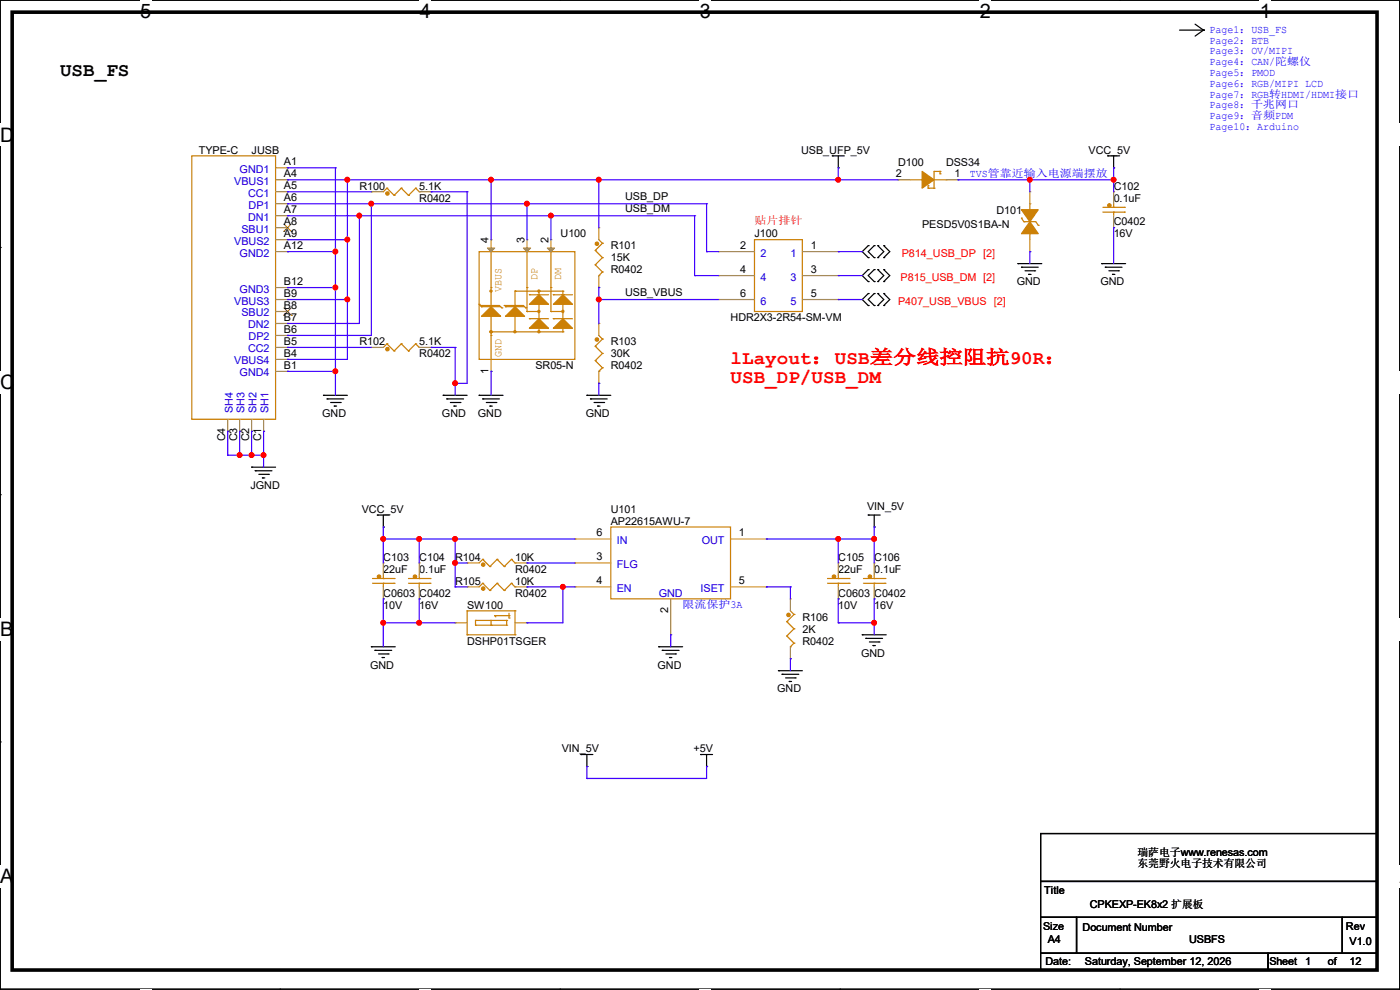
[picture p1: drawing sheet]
<svg xmlns="http://www.w3.org/2000/svg" width="297mm" height="210mm" viewBox="0 0 297 210" stroke-linecap="round" stroke-linejoin="round" font-family="sans-serif">
<path d="M0 0h297v209.8h-297z" fill="none" stroke="#000" stroke-width=".25"/>
<g fill="#fff">
<path d="M29.7 0h2.4v4.8h-2.4z"/>
<path d="M29.7 209.8h2.4v.2h-2.4z"/>
</g>
<path d="M59.4 0h.1M59.4 209.8h.1" fill="none" stroke="#000" stroke-width=".25"/>
<g fill="#fff">
<path d="M89.1 0h2.3v4.8h-2.3z"/>
<path d="M89.1 209.8h2.3v.2h-2.3z"/>
</g>
<path d="M118.8 0h.1M118.8 209.8h.1" fill="none" stroke="#000" stroke-width=".25"/>
<g fill="#fff">
<path d="M148.5 0h2.3v4.8h-2.3z"/>
<path d="M148.5 209.8h2.3v.2h-2.3z"/>
</g>
<path d="M178.2 0h.1M178.2 209.8h.1" fill="none" stroke="#000" stroke-width=".25"/>
<g fill="#fff">
<path d="M207.9 0h2.3v4.8h-2.3z"/>
<path d="M207.9 209.8h2.3v.2h-2.3z"/>
</g>
<path d="M237.6 0h.1M237.6 209.8h.1" fill="none" stroke="#000" stroke-width=".25"/>
<g fill="#fff">
<path d="M267.3 0h2.3v4.8h-2.3z"/>
<path d="M267.3 209.8h2.3v.2h-2.3z"/>
<path d="M0 26.2h3.1v4.8h-3.1z"/>
<path d="M297 26.2v4.8z"/>
<path d="M0 78.7h3.1v4.7h-3.1z"/>
<path d="M297 78.7v4.7z"/>
</g>
<path d="M0 52.5h.1M297 52.5h.1" fill="none" stroke="#000" stroke-width=".25"/>
<g fill="#fff">
<path d="M0 131.1h2.9v4.8h-2.9z"/>
<path d="M297 131.1v4.8z"/>
</g>
<path d="M0 104.9h.1M297 104.9h.1" fill="none" stroke="#000" stroke-width=".25"/>
<g fill="#fff">
<path d="M0 183.6h2.9v4.7h-2.9z"/>
<path d="M296.9 183.6h.1v4.7h-.1z"/>
</g>
<g fill="none" stroke="#000" stroke-width=".25">
<path d="M250.2 6.4h5.1M253.5 5.1l1.8 1.3M255.3 6.4h.1M255.3 6.4l-1.8 1.3M176.6 33.1h.1M176.6 33.1h2.5M177.8 35.6h.1M177.8 33.1v2.5M235 33.1h.1M235 33.1h2.5M236.3 35.6h.1M236.3 33.1v2.5"/>
<path d="M184.2 52.1h.1M184.2 54.7h.1M184.2 57.2h.1M184.2 59.7h.1M184.2 52.1l-1.3 1.3 1.3 1.3M184.2 57.2l-1.3 1.3 1.3 1.2M185.5 54.7h.1M185.5 52.1h.1M185.5 59.7h.1M185.5 57.2h.1M185.5 52.1l-1.3 1.3 1.3 1.3M185.5 57.2l-1.3 1.3 1.3 1.2"/>
<path d="M186.2 54.7h.1M186.2 52.1h.1M186.2 59.7h.1M186.2 57.2h.1M186.2 52.1l1.3 1.3-1.3 1.3M186.2 57.2l1.3 1.3-1.3 1.2M187.5 52.1h.1M187.5 54.7h.1M187.5 57.2h.1M187.5 59.7h.1M187.5 52.1l1.3 1.3-1.3 1.3M187.5 57.2l1.3 1.3-1.3 1.2"/>
<path d="M215.9 55.9h.1M215.9 55.9h5.1M216.7 56.7h.1M216.7 56.7h3.6M217.5 57.4h2M218.2 58.2h.1M218.2 58.2h.5M219.5 57.4h.1M233.7 55.9h.1M233.7 55.9h5.1M234.5 56.7h.1M234.5 56.7h3.5"/>
<path d="M235.2 57.4h2.1M236 58.2h.1M236 58.2h.5M237.3 57.4h.1M184.2 62.3h.1M184.2 64.8h.1M184.2 62.3l-1.3 1.2 1.3 1.3M185.5 64.8h.1M185.5 62.3h.1M185.5 62.3l-1.3 1.2 1.3 1.3M186.2 64.8h.1M186.2 62.3h.1"/>
<path d="M186.2 62.3l1.3 1.2-1.3 1.3M187.5 62.3h.1M187.5 64.8h.1M187.5 62.3l1.3 1.2-1.3 1.3M53.4 99.1h.1M53.4 99.1h5.1M54.1 99.9h.1M54.1 99.9h3.6M68.6 83.9h.1M68.6 83.9h5.1M69.4 84.6h.1M69.4 84.6h3.5"/>
<path d="M70.1 85.4h2.1M70.9 86.1h.1M70.9 86.1h.5M72.2 85.4h.1M94 83.9h.1M94 83.9h5.1M94.8 84.6h.1M94.8 84.6h3.5M95.5 85.4h2.1M96.3 86.1h.1M96.3 86.1h.5M97.6 85.4h.1"/>
<path d="M101.6 83.9h.1M101.6 83.9h5.1M102.4 84.6h.1M102.4 84.6h3.6M103.2 85.4h2M103.9 86.1h.1M103.9 86.1h.5M105.2 85.4h.1M124.5 83.9h.1M124.5 83.9h5.1M125.3 84.6h.1M125.3 84.6h3.5"/>
<path d="M126 85.4h2.1M126.8 86.1h.1M126.8 86.1h.5M128.1 85.4h.1M54.9 100.6h2M55.7 101.4h.1M55.7 101.4h.5M56.9 100.6h.1M80.1 109.3h.1M80.1 109.3h2.5M81.3 111.8h.1M81.3 109.3v2.5"/>
<path d="M184.2 109.3h.1M184.2 109.3h2.5M185.5 111.8h.1M185.5 109.3v2.5M78.8 137.2h.1M78.8 137.2h5.1M79.5 138h.1M79.5 138h3.6M80.3 138.7h2M81.1 139.5h.1M81.1 139.5h.5M82.3 138.7h.1"/>
<path d="M139.7 137.2h.1M139.7 137.2h5.1M140.5 138h.1M140.5 138h3.6M141.3 138.7h2M142 139.5h.1M142 139.5h.5M143.3 138.7h.1M182.9 134.7h.1M182.9 134.7h5.1M183.7 135.4h.1M183.7 135.4h3.5"/>
<path d="M184.4 136.2h2.1M185.2 136.9h.1M185.2 136.9h.5M186.5 136.2h.1M0 157.4h.1M165.1 142.3h.1M165.1 142.3h5.1M165.9 143h.1M165.9 143h3.6M166.7 143.8h2M167.4 144.6h.1M167.4 144.6h.5"/>
<path d="M168.7 143.8h.1M297 157.4h.1M123.2 160.1h.1M123.2 160.1h2.6M124.5 162.6h.1M124.5 160.1v2.5M148.6 160.1h.1M148.6 160.1h2.6M149.9 162.6h.1M149.9 160.1v2.5M220.8 176.8h71.3v10.2h-71.3zM220.8 187h71.3v7.6h-71.3z"/>
<path d="M220.8 194.6h7.6v7.6h-7.6zM228.4 194.6h56.4v7.6h-56.4zM284.8 194.6h7.3v7.6h-7.3zM220.8 202.2h48.2v3.6h-48.2zM269 202.2h23.1v3.6h-23.1z"/>
</g>
<path d="M2.6 2.6h289.5v203.2h-289.5z" fill="none" stroke="#000" stroke-width=".76"/>
<g fill="none" stroke="#cc8006" stroke-width=".25">
<path d="M40.7 33.1h17.8v55.8h-17.8zM82.1 39.9h.1M82.1 39.9l-.8 .8M82.1 39.9l1.5 1.5M85.1 39.9h.1M85.1 39.9l-1.5 1.5M85.1 39.9l1.6 1.5M88.2 39.9h.1M88.2 39.9l-1.5 1.5M88.2 39.9l.7 .8M193.1 38.1h2.5M195.6 38.1h.1"/>
<path d="M196.9 39.9h.1M196.9 39.4h.1M196.9 39.9h1.3M196.9 39.4v.5M198.2 39.9h.1M198.2 38.1h2.5M199.4 36.4h.1M199.4 36.9h.1M199.4 36.4h-1.2v3.5M199.4 36.4v.5M200.7 38.1h.1M83.6 41.4h.1"/>
<path d="M86.7 41.4h.1M88.9 40.7h.1M101.6 53.4h20.4v22.8h-20.4zM104.2 53.4h.1M104.2 53.4v11.7M111.8 53.4h.1M111.8 53.4v12.7M116.9 53.4h.1M116.9 53.4v12.7M126.3 53.1h.1M126.3 56.2h.1M126.3 53.1l1.5 1.6"/>
<path d="M126.3 56.2l1.5 1.5M127 58.5h.1M127 50.8l.8 .8M127.8 51.6h.1M127.8 54.7h.1M127.8 57.7h.1M127.8 51.6l-1.5 1.5M127.8 54.7l-1.5 1.5M127.8 57.7l-.8 .8M160.1 50.8h10.1v15.3h-10.1zM216.7 46.3h.1M216.7 46.3l.5 .7"/>
<path d="M217.2 47h.1M217.2 47h2.6l.5 .8M218.5 43.2h.1M218.5 49.6h.1M218.5 43.2v1.3M218.5 49.6v1.2M220.3 47.8h.1M234 45h4.5M234 44h4.5M236.3 45h.1M236.3 44h.1M236.3 43.2v.8"/>
<path d="M236.3 45v.8M238.5 45h.1M238.5 44h.1M82.1 72.9h.1M82.1 72.9l-.8 .8M82.1 72.9l1.5 1.6M83.6 74.5h.1M85.1 72.9h.1M85.1 72.9l-1.5 1.6M85.1 72.9l1.6 1.6M86.7 74.5h.1M88.2 72.9h.1"/>
<path d="M88.2 72.9l-1.5 1.6M88.2 72.9l.7 .8M88.9 73.7h.1M101.6 64.6h.1M101.6 64.6l.6 .5M101.9 64.8h.1M101.9 64.8h4.1l.5 .5M102.2 65.1h.1M102.2 65.1h4M104.2 70.4h.1M104.2 61h.1M104.2 67.1h.1"/>
<path d="M104.2 71.2h.1M104.2 67.1v9.1M104.2 70.4h15.2M106.5 65.3h.1M107 64.8h.1M107 64.8h4l.5 .5M107.2 65.1h.1M107.2 65.1h4.1M109.3 67.1h.1M109.3 61.8h.1M109.3 61.8v3.3M109.3 67.1v3"/>
<path d="M109.3 61.8h10.1M111.5 65.3h.1M111.8 66.1h.1M111.8 61h.1M111.8 66.1h2.5M112.3 62.5h.1M112.3 67.6h.1M112.3 62.5h4.1M112.3 67.6h4.1M114.3 61.8h.1M114.3 70.4h.1M114.3 64.6h.1"/>
<path d="M114.3 61.8v.7M114.3 64.6v3M114.3 69.6v.8M116.9 66.1h.1M116.9 61h.1M116.9 66.1h2.5M117.4 62.5h.1M117.4 67.6h.1M117.4 62.5h4.1M117.4 67.6h4.1M119.4 61.8h.1M119.4 70.4h.1"/>
<path d="M119.4 64.6h.1M119.4 61.8v.7M119.4 64.6v3M119.4 69.6v.8M126.3 73.4h.1M126.3 76.5h.1M126.3 73.4l1.5 1.6M126.3 76.5l1.5 1.5M127 78.8h.1M127 71.2l.8 .7M127.8 71.9h.1M127.8 75h.1"/>
<path d="M127.8 78h.1M127.8 71.9l-1.5 1.5M127.8 75l-1.5 1.5M127.8 78l-.8 .8M102.4 118.7h.1M102.4 118.7l-.8 .7M102.4 118.7l1.5 1.5M105.5 118.7h.1M105.5 118.7l-1.6 1.5M105.5 118.7l1.5 1.5M108.5 118.7h.1M108.5 118.7l-1.5 1.5"/>
<path d="M108.5 118.7l.8 .7M109.3 119.4h.1M129.6 111.8h25.4v15.2h-25.4zM79 123.7h4.6M79 122.7h4.6M81.3 123.7h.1M81.3 122.7h.1M81.3 122v.7M81.3 123.7v.8M83.6 123.7h.1M83.6 122.7h.1M86.7 123.7h4.5"/>
<path d="M86.7 122.7h4.5M88.9 123.7h.1M88.9 122.7h.1M88.9 122v.7M88.9 123.7v.8M91.2 123.7h.1M91.2 122.7h.1M99.1 134.7h.1M99.1 129.6h.1M99.1 129.6v5.1M99.1 134.7h10.2M99.1 129.6h10.2"/>
<path d="M100.9 132.6h.1M100.9 131.6h.1M100.9 131.6h6.6M100.9 132.6h6.6M100.9 131.6v1M102.4 123.7h.1M102.4 123.7l-.8 .8M102.4 123.7l1.5 1.6M103.9 125.3h.1M103.9 120.2h.1M104.2 132.6h.1M104.2 131.6v1"/>
<path d="M104.9 130.6h.1M104.9 130.6l.3 .3M104.9 130.6h3.1M105.5 123.7h.1M105.5 123.7l-1.6 1.6M105.5 123.7l1.5 1.6M107 125.3h.1M107 120.2h.1M107.5 131.6h.1M107.5 132.6h.1M107.5 131.6v1M108 130.6h.1"/>
<path d="M108 131.1h.1M108 130.1v1M108.5 123.7h.1M108.5 123.7l-1.5 1.6M108.5 123.7l.8 .8M109.3 124.5h.1M109.3 134.7h.1M109.3 129.6h.1M109.3 129.6v5.1M166.9 131.9h.1M166.9 134.9h.1M166.9 131.9l1.5 1.5"/>
<path d="M166.9 134.9l1.5 1.5M167.7 137.2h.1M167.7 129.6l.7 .7M168.4 130.3h.1M168.4 133.4h.1M168.4 136.4h.1M168.4 130.3l-1.5 1.6M168.4 133.4l-1.5 1.5M168.4 136.4l-.7 .8M175.6 123.7h4.5M175.6 122.7h4.5M177.8 123.7h.1"/>
<path d="M177.8 122.7h.1M177.8 122v.7M177.8 123.7v.8M180.1 123.7h.1M180.1 122.7h.1M183.2 123.7h4.5M183.2 122.7h4.5M185.5 123.7h.1M185.5 122.7h.1M185.5 122v.7M185.5 123.7v.8M187.7 123.7h.1"/>
<path d="M187.7 122.7h.1"/>
</g>
<g fill="#cc8006" stroke="#cc8006" stroke-width=".25">
<path d="M119.4 67.6l2.1 2h-4.1z"/>
<path d="M114.3 67.6l2.1 2h-4.1z"/>
<path d="M114.3 62.5l2.1 2.1h-4.1z"/>
<path d="M119.4 62.5l2.1 2.1h-4.1z"/>
<path d="M102.2 67.1l2-2 2 2z"/>
<path d="M109.3 65.1l2 2h-4.1z"/>
<path d="M195.6 36.4l2.6 1.7-2.6 1.8z" fill-rule="evenodd"/>
<path d="M218.5 47l1.8 2.6h-3.6z" fill-rule="evenodd"/>
<path d="M216.7 44.5h3.6l-1.8 2.5z" fill-rule="evenodd"/>
<circle cx="102.5" cy="124.9" r=".36"/>
<circle cx="167.3" cy="130.5" r=".36"/>
<circle cx="82.2" cy="41" r=".36"/>
<circle cx="102.5" cy="119.8" r=".36"/>
<circle cx="235.4" cy="43.6" r=".36"/>
<circle cx="80.4" cy="122.3" r=".36"/>
<circle cx="126.6" cy="51.7" r=".36"/>
<circle cx="88" cy="122.3" r=".36"/>
<circle cx="176.9" cy="122.3" r=".36"/>
<circle cx="126.6" cy="72" r=".36"/>
<circle cx="82.2" cy="74.1" r=".36"/>
<circle cx="184.6" cy="122.3" r=".36"/>
<circle cx="114.3" cy="61.7" r=".23"/>
<circle cx="104.2" cy="61.7" r=".23"/>
<circle cx="114.3" cy="70.4" r=".23"/>
<circle cx="109.2" cy="70.4" r=".23"/>
<circle cx="104.2" cy="70.4" r=".23"/>
<circle cx="119.4" cy="66.1" r=".23"/>
<circle cx="114.3" cy="66.1" r=".23"/>
</g>
<g fill="none" stroke="#a84" stroke-width=".25">
<path d="M58.5 38.1h2.5M58.5 35.6h2.5M61 35.6h.1M61 38.1h.1M190.5 38.1h.1M190.5 38.1h2.6M200.7 38.1h2.5M203.2 38.1h.1M58.5 40.7h2.5M58.5 43.2h2.5M58.5 45.8h2.5M58.5 48.3h2.5"/>
<path d="M58.5 50.8h2.5M58.5 53.4h2.5M61 40.7h.1M61 43.2h.1M61 45.8h.1M61 48.3h.1M61 50.8h.1M61 53.4h.1M78.8 40.7h.1M78.8 40.7h2.5M88.9 40.7h2.6M91.5 40.7h.1"/>
<path d="M104.2 50.8h.1M104.2 50.8v2.6M111.8 50.8h.1M111.8 50.8v2.6M116.9 50.8h.1M116.9 50.8v2.6M127 48.3h.1M127 48.3v2.5M127 58.5v2.5M152.4 53.4h.1M152.4 58.5h.1M152.4 53.4h7.7"/>
<path d="M152.4 58.5h7.7M170.2 53.4h7.6M170.2 58.5h7.6M177.8 53.4h.1M177.8 58.5h.1M218.5 53.4h.1M218.5 40.7h.1M218.5 40.7v2.5M218.5 50.8v2.6M236.3 40.7h.1M236.3 48.3h.1M236.3 40.7v2.5"/>
<path d="M236.3 45.8v2.5M58.5 61h2.5M58.5 63.5h2.5M58.5 66.1h2.5M58.5 68.6h2.5M58.5 71.2h2.5M58.5 73.7h2.5M58.5 76.2h2.5M58.5 78.8h2.5M61 61h.1M61 63.5h.1M61 66.1h.1"/>
<path d="M61 68.6h.1M61 71.2h.1M61 73.7h.1M61 76.2h.1M61 78.8h.1M78.8 73.7h.1M78.8 73.7h2.5M88.9 73.7h2.6M91.5 73.7h.1M104.2 78.8h.1M104.2 76.2v2.6M127 61h.1"/>
<path d="M127 68.6h.1M127 68.6v2.6M127 78.8v2.5M152.4 63.5h.1M152.4 63.5h7.7M170.2 63.5h7.6M177.8 63.5h.1M48.3 91.5h.1M48.3 88.9v2.6M50.8 91.5h.1M50.8 88.9v2.6M53.4 91.5h.1"/>
<path d="M53.4 88.9v2.6M55.9 91.5h.1M55.9 88.9v2.6M127 81.3h.1M81.3 119.4h.1M81.3 119.4v2.6M88.9 119.4h.1M88.9 119.4v2.6M99.1 119.4h.1M99.1 119.4h2.5M109.3 119.4h2.5M111.8 119.4h.1"/>
<path d="M122 119.4h.1M122 114.3h.1M122 114.3h7.6M122 119.4h7.6M155 114.3h7.6M162.6 114.3h.1M177.8 119.4h.1M177.8 119.4v2.6M185.5 119.4h.1M185.5 119.4v2.6M81.3 127h.1M81.3 124.5v2.5"/>
<path d="M88.9 127h.1M88.9 124.5v2.5M96.6 132.1h.1M96.6 132.1h2.5M99.1 124.5h.1M99.1 124.5h2.5M109.3 124.5h2.5M109.3 132.1h2.5M111.8 124.5h.1M111.8 132.1h.1M122 124.5h.1M122 124.5h7.6"/>
<path d="M142.3 134.7h.1M142.3 127v7.7M155 124.5h7.6M162.6 124.5h.1M167.7 127h.1M167.7 139.7h.1M167.7 127v2.6M167.7 137.2v2.5M177.8 127h.1M177.8 124.5v2.5M185.5 127h.1M185.5 124.5v2.5"/>
</g>
<path d="M60.2 49.1h.1M60.2 47.5l1.6 1.6M61.8 47.5l-1.6 1.6M61.8 49.1h.1M60.2 66.9h.1M60.2 65.3l1.6 1.6M61.8 65.3l-1.6 1.6M61.8 66.9h.1" fill="none" stroke="#804000" stroke-width=".21"/>
<g fill="#a84" stroke="#a84" stroke-width=".25">
<path d="M116.1 52.6h1.5l-.7 .8z"/>
<path d="M111 52.6h1.6l-.8 .8z"/>
<path d="M103.4 52.6h1.5l-.7 .8z"/>
</g>
<g fill="none" stroke="#4200ff" stroke-width=".25">
<path d="M61 38.1h.1M61 35.6h.1M61 38.1h129.5M61 35.6h10.2M71.2 35.6h.1M71.2 35.6v48.3M73.7 38.1h.1M73.7 38.1v38.1h-12.7M104.2 38.1h.1M104.2 38.1v12.7M127 38.1h.1M127 38.1v10.2"/>
<path d="M177.8 35.6h.1M177.8 38.1h.1M177.8 35.6v2.5M203.2 38.1h.1M203.2 38.1h33.1M218.5 38.1h.1M218.5 38.1v2.6M236.3 35.6h.1M236.3 38.1h.1M236.3 35.6v5.1M61 50.8h.1M61 53.4h.1"/>
<path d="M61 40.7h.1M61 43.2h.1M61 45.8h.1M61 50.8h12.7M61 53.4h10.2M61 40.7h17.8M61 43.2h88.9M61 45.8h86.4M71.2 53.4h.1M73.7 50.8h.1M76.2 45.8h.1M76.2 45.8v22.8h-15.2"/>
<path d="M78.8 43.2h.1M78.8 43.2v28h-17.8M91.5 40.7h.1M91.5 40.7h7.6M99.1 40.7h.1M99.1 40.7v40.6h-2.5M111.8 43.2h.1M111.8 43.2v7.6M116.9 45.8h.1M116.9 45.8v5M147.4 45.8h.1M147.4 58.5h.1"/>
<path d="M147.4 45.8v12.7M147.4 58.5h5M149.9 43.2h.1M149.9 53.4h.1M149.9 53.4h2.5M149.9 43.2v10.2M177.8 58.5h.1M177.8 53.4h.1M177.8 53.4h5.1M177.8 58.5h5.1M218.5 53.4h.1M218.5 53.4v2.5"/>
<path d="M236.3 48.3h.1M236.3 48.3v7.6M61 63.5h.1M61 76.2h.1M61 61h.1M61 78.8h.1M61 73.7h.1M61 68.6h.1M61 71.2h.1M61 63.5h12.7M61 61h10.2M61 78.8h10.2"/>
<path d="M61 73.7h17.8M71.2 61h.1M71.2 78.8h.1M73.7 63.5h.1M91.5 73.7h.1M91.5 73.7h5.1M96.6 73.7h.1M96.6 73.7v10.2M104.2 78.8h.1M104.2 78.8v5.1M127 63.5h.1M127 61h.1"/>
<path d="M127 63.5h25.4M127 61v7.6M177.8 63.5h.1M177.8 63.5h5.1M48.3 96.6h.1M48.3 91.5h.1M48.3 96.6h7.6M48.3 91.5v5.1M50.8 96.6h.1M50.8 91.5h.1M50.8 91.5v5.1M53.4 96.6h.1"/>
<path d="M53.4 91.5h.1M53.4 91.5v5.1M55.9 91.5h.1M55.9 96.6h.1M55.9 91.5v7.6M96.6 81.3h.1M127 81.3h.1M127 81.3v2.6M81.3 111.8h.1M81.3 114.3h.1M81.3 111.8v7.6M81.3 114.3h40.7"/>
<path d="M88.9 114.3h.1M88.9 114.3v5.1M96.6 119.4h.1M96.6 114.3h.1M96.6 114.3v10.2M96.6 119.4h2.5M111.8 119.4h.1M111.8 119.4h10.2M162.6 114.3h.1M162.6 114.3h22.9M177.8 114.3h.1M177.8 114.3v5.1"/>
<path d="M185.5 114.3h.1M185.5 111.8h.1M185.5 111.8v7.6M81.3 127h.1M81.3 132.1h.1M81.3 127v10.2M81.3 132.1h15.3M88.9 127h.1M88.9 132.1h.1M88.9 127v5.1M96.6 124.5h.1M96.6 124.5h2.5"/>
<path d="M111.8 124.5h.1M111.8 132.1h.1M111.8 124.5h10.2M119.4 124.5h.1M119.4 124.5v7.6h-7.6M142.3 134.7h.1M142.3 134.7v2.5M162.6 124.5h.1M162.6 124.5h5.1M167.7 124.5h.1M167.7 139.7h.1M167.7 124.5v2.5"/>
<path d="M167.7 139.7v2.6M177.8 127h.1M177.8 132.1h.1M177.8 127v5.1M177.8 132.1h7.7M185.5 127h.1M185.5 132.1h.1M185.5 127v7.7M124.5 162.6h.1M124.5 165.1h.1M124.5 162.6v2.5M149.9 162.6h.1"/>
<path d="M149.9 162.6v2.5h-25.4"/>
</g>
<g fill="#f00" stroke="#f00" stroke-width=".25">
<circle cx="96.5" cy="119.4" r=".49"/>
<circle cx="88.9" cy="132.1" r=".49"/>
<circle cx="81.3" cy="132.1" r=".49"/>
<circle cx="81.3" cy="114.3" r=".49"/>
<circle cx="88.9" cy="114.3" r=".49"/>
<circle cx="96.5" cy="114.3" r=".49"/>
<circle cx="185.4" cy="132.1" r=".49"/>
<circle cx="185.4" cy="114.3" r=".49"/>
<circle cx="177.8" cy="114.3" r=".49"/>
<circle cx="218.5" cy="38.1" r=".49"/>
<circle cx="236.2" cy="38.1" r=".49"/>
<circle cx="55.9" cy="96.5" r=".49"/>
<circle cx="53.4" cy="96.5" r=".49"/>
<circle cx="50.8" cy="96.5" r=".49"/>
<circle cx="73.7" cy="63.5" r=".49"/>
<circle cx="73.7" cy="50.8" r=".49"/>
<circle cx="71.1" cy="53.4" r=".49"/>
<circle cx="71.1" cy="78.8" r=".49"/>
<circle cx="71.1" cy="61" r=".49"/>
<circle cx="78.8" cy="43.2" r=".49"/>
<circle cx="116.9" cy="45.7" r=".49"/>
<circle cx="76.2" cy="45.7" r=".49"/>
<circle cx="111.8" cy="43.2" r=".49"/>
<circle cx="127" cy="63.5" r=".49"/>
<circle cx="177.8" cy="38.1" r=".49"/>
<circle cx="127" cy="38.1" r=".49"/>
<circle cx="104.2" cy="38.1" r=".49"/>
<circle cx="73.7" cy="38.1" r=".49"/>
<circle cx="96.5" cy="81.3" r=".49"/>
<circle cx="119.4" cy="124.5" r=".49"/>
</g>
<g font-size="4.2">
<text x="29.7" y="3.9">5</text>
<text x="89.1" y="3.9">4</text>
<text x="148.5" y="3.9">3</text>
<text x="207.9" y="3.9">2</text>
<text x="267.3" y="3.9">1</text>
<text x="0" y="30.1">D</text>
<text x="0" y="82.5">C</text>
<text x="0" y="135">B</text>
<text x="0" y="187.4">A</text>
<text x="297" y="187.4">A</text>
</g>
<text font-size="4.1" x="12.7" y="16.2">USB_FS</text>
<g font-size="4.1" fill="#f00">
<text x="155" y="77.1">lLayout：USB差分线控阻抗90R：</text>
<text x="155" y="81.2">USB_DP/USB_DM</text>
</g>
<g font-size="2.3" fill="#00f">
<text x="256.6" y="7">Page1：USB_FS</text>
<text x="256.6" y="9.3">Page2：BTB</text>
<text x="256.6" y="11.6">Page3：OV/MIPI</text>
<text x="256.6" y="13.8">Page4：CAN/陀螺仪</text>
<text x="256.6" y="16.1">Page5：PMOD</text>
<text x="256.6" y="18.4">Page6：RGB/MIPI LCD</text>
<text x="256.6" y="20.7">Page7：RGB转HDMI/HDMI接口</text>
<text x="256.6" y="23">Page8：千兆网口</text>
<text x="256.6" y="25.3">Page9：音频PDM</text>
<text x="256.6" y="27.6">Page10：Arduino</text>
<text x="205.8" y="37.5">TVS管靠近输入电源端摆放</text>
<text x="144.8" y="128.9">限流保护3A</text>
</g>
<g font-size="2.3">
<text x="42.2" y="32.6">TYPE-C</text>
<text x="53.4" y="32.6">JUSB</text>
<text x="60.2" y="35.1">A1</text>
<text x="170" y="32.6">USB_UFP_5V</text>
<text x="190.5" y="35.1">D100</text>
<text x="200.7" y="35.1">DSS34</text>
<text x="230.9" y="32.6">VCC_5V</text>
<text x="60.2" y="37.6">A4</text>
<text x="60.2" y="40.1">A5</text>
<text x="76.2" y="40.2">R100</text>
<text x="88.9" y="40.2">5.1K</text>
<text x="190" y="37.6">2</text>
<text x="202.5" y="37.6">1</text>
<text x="236.3" y="40.2">C102</text>
<text x="60.2" y="42.7">A6</text>
<text x="60.2" y="45.2">A7</text>
<text x="60.2" y="47.8">A8</text>
<text x="88.9" y="42.8">R0402</text>
<text x="132.6" y="45">USB_DM</text>
<text x="132.6" y="42.5">USB_DP</text>
<text x="211.4" y="45.3">D101</text>
<text x="236.3" y="42.8">0.1uF</text>
<text x="236.3" y="47.8">C0402</text>
<text x="60.2" y="50.3">A9</text>
<text x="60.2" y="52.8">A12</text>
<text x="103.6" y="51.6" transform="rotate(-90 103.6 51.6)">4</text>
<text x="111.3" y="51.6" transform="rotate(-90 111.3 51.6)">3</text>
<text x="116.3" y="51.6" transform="rotate(-90 116.3 51.6)">2</text>
<text x="118.9" y="50.4">U100</text>
<text x="129.6" y="52.9">R101</text>
<text x="157" y="52.8">2</text>
<text x="160.1" y="50.4">J100</text>
<text x="172" y="52.8">1</text>
<text x="195.6" y="48.3">PESD5V0S1BA-N</text>
<text x="236.3" y="50.4">16V</text>
<text x="129.6" y="55.5">15K</text>
<text x="129.6" y="58">R0402</text>
<text x="157" y="57.9">4</text>
<text x="172" y="57.9">3</text>
<text x="60.2" y="60.5">B12</text>
<text x="60.2" y="63">B9</text>
<text x="60.2" y="65.5">B8</text>
<text x="132.6" y="62.8">USB_VBUS</text>
<text x="157" y="63">6</text>
<text x="172" y="63">5</text>
<text x="215.7" y="60.5">GND</text>
<text x="233.5" y="60.5">GND</text>
<text x="60.2" y="68.1">B7</text>
<text x="60.2" y="70.6">B6</text>
<text x="155" y="68.2">HDR2X3-2R54-SM-VM</text>
<text x="60.2" y="73.2">B5</text>
<text x="60.2" y="75.7">B4</text>
<text x="76.2" y="73.2">R102</text>
<text x="88.9" y="75.8">R0402</text>
<text x="88.9" y="73.2">5.1K</text>
<text x="129.6" y="73.2">R103</text>
<text x="129.6" y="75.8">30K</text>
<text x="60.2" y="78.2">B1</text>
<text x="103.6" y="79.3" transform="rotate(-90 103.6 79.3)">1</text>
<text x="113.6" y="78.3">SR05-N</text>
<text x="129.6" y="78.3">R0402</text>
<text x="68.4" y="88.5">GND</text>
<text x="93.8" y="88.5">GND</text>
<text x="101.4" y="88.5">GND</text>
<text x="124.3" y="88.5">GND</text>
<text x="47.8" y="93.6" transform="rotate(-90 47.8 93.6)">C4</text>
<text x="50.3" y="93.6" transform="rotate(-90 50.3 93.6)">C3</text>
<text x="52.8" y="93.6" transform="rotate(-90 52.8 93.6)">C2</text>
<text x="55.4" y="93.6" transform="rotate(-90 55.4 93.6)">C1</text>
<text x="53.1" y="103.7">JGND</text>
<text x="76.8" y="108.8">VCC_5V</text>
<text x="126.5" y="113.8">6</text>
<text x="129.6" y="108.8">U101</text>
<text x="129.6" y="111.3">AP22615AWU-7</text>
<text x="156.8" y="113.8">1</text>
<text x="183.9" y="108.3">VIN_5V</text>
<text x="81.3" y="119">C103</text>
<text x="88.9" y="119">C104</text>
<text x="96.6" y="119">R104</text>
<text x="109.3" y="119">10K</text>
<text x="126.5" y="118.9">3</text>
<text x="177.8" y="119">C105</text>
<text x="185.5" y="119">C106</text>
<text x="81.3" y="121.5">22uF</text>
<text x="88.9" y="121.5">0.1uF</text>
<text x="96.6" y="124">R105</text>
<text x="109.3" y="121.5">R0402</text>
<text x="109.3" y="124">10K</text>
<text x="126.5" y="124">4</text>
<text x="156.8" y="124">5</text>
<text x="177.8" y="121.5">22uF</text>
<text x="185.5" y="121.5">0.1uF</text>
<text x="81.3" y="126.6">C0603</text>
<text x="81.3" y="129.1">10V</text>
<text x="88.9" y="126.6">C0402</text>
<text x="88.9" y="129.1">16V</text>
<text x="99.1" y="129.1">SW100</text>
<text x="109.3" y="126.6">R0402</text>
<text x="141.7" y="130.1" transform="rotate(-90 141.7 130.1)">2</text>
<text x="170.2" y="131.7">R106</text>
<text x="177.8" y="126.6">C0603</text>
<text x="177.8" y="129.1">10V</text>
<text x="185.5" y="126.6">C0402</text>
<text x="185.5" y="129.1">16V</text>
<text x="99.1" y="136.7">DSHP01TSGER</text>
<text x="170.2" y="134.2">2K</text>
<text x="170.2" y="136.7">R0402</text>
<text x="78.5" y="141.8">GND</text>
<text x="139.5" y="141.8">GND</text>
<text x="182.7" y="139.3">GND</text>
<text x="164.9" y="146.9">GND</text>
<text x="119.2" y="159.6">VIN_5V</text>
<text x="147.1" y="159.6">+5V</text>
<text x="241.3" y="181.7">瑞萨电子www.renesas.com</text>
<text x="241.3" y="184">东莞野火电子技术有限公司</text>
<text x="221.5" y="189.6">Title</text>
<text x="221.3" y="197.2">Size</text>
<text x="229.7" y="197.4">Document Number</text>
<text x="231.2" y="192.6">CPKEXP-EK8x2 扩展板</text>
<text x="285.5" y="197.2">Rev</text>
<text x="222.3" y="200">A4</text>
<text x="252.3" y="200">USBFS</text>
<text x="286.3" y="200.5">V1.0</text>
<text x="221.8" y="204.8">Date:</text>
<text x="230.2" y="204.8">Saturday, September 12, 2026</text>
<text x="269.3" y="204.8">Sheet</text>
<text x="276.9" y="204.8">1</text>
<text x="281.7" y="204.8">of</text>
<text x="286.3" y="204.8">12</text>
</g>
<g font-size="2.3" fill="#00c">
<text x="49.7" y="39.2">VBUS1</text>
<text x="50.8" y="36.7">GND1</text>
<text x="52.6" y="41.7">CC1</text>
<text x="52.6" y="46.8">DN1</text>
<text x="52.7" y="44.3">DP1</text>
<text x="49.7" y="51.9">VBUS2</text>
<text x="51.2" y="49.4">SBU1</text>
<text x="50.8" y="54.4">GND2</text>
<text x="161.3" y="54.4">2</text>
<text x="161.3" y="59.5">4</text>
<text x="167.7" y="54.4">1</text>
<text x="167.7" y="59.5">3</text>
<text x="49.7" y="64.6">VBUS3</text>
<text x="50.8" y="62.1">GND3</text>
<text x="161.3" y="64.6">6</text>
<text x="167.7" y="64.6">5</text>
<text x="51.2" y="67.1">SBU2</text>
<text x="52.6" y="69.7">DN2</text>
<text x="49.7" y="77.3">VBUS4</text>
<text x="52.6" y="74.8">CC2</text>
<text x="52.7" y="72.2">DP2</text>
<text x="50.8" y="79.8">GND4</text>
<text x="49.4" y="87.7" transform="rotate(-90 49.4 87.7)">SH4</text>
<text x="51.9" y="87.7" transform="rotate(-90 51.9 87.7)">SH3</text>
<text x="54.4" y="87.7" transform="rotate(-90 54.4 87.7)">SH2</text>
<text x="57" y="87.7" transform="rotate(-90 57 87.7)">SH1</text>
<text x="130.9" y="115.4">IN</text>
<text x="148.9" y="115.4">OUT</text>
<text x="130.9" y="120.5">FLG</text>
<text x="130.9" y="125.6">EN</text>
<text x="148.6" y="125.6">ISET</text>
<text x="139.7" y="126.6">GND</text>
</g>
<g font-size="2.3" fill="#f00">
<text x="160.1" y="47.6">贴片排针</text>
<text x="191.1" y="59.5">P815_USB_DM [2]</text>
<text x="191.3" y="54.4">P814_USB_DP [2]</text>
<text x="190.5" y="64.6">P407_USB_VBUS [2]</text>
</g>
<g font-size="2.3" fill="#cc8006">
<text x="114" y="59.5" transform="rotate(-90 114 59.5)">DP</text>
<text x="119.1" y="59.5" transform="rotate(-90 119.1 59.5)">DM</text>
<text x="106.4" y="62" transform="rotate(-90 106.4 62)">VBUS</text>
<text x="106.4" y="75.7" transform="rotate(-90 106.4 75.7)">GND</text>
</g>
</svg>
